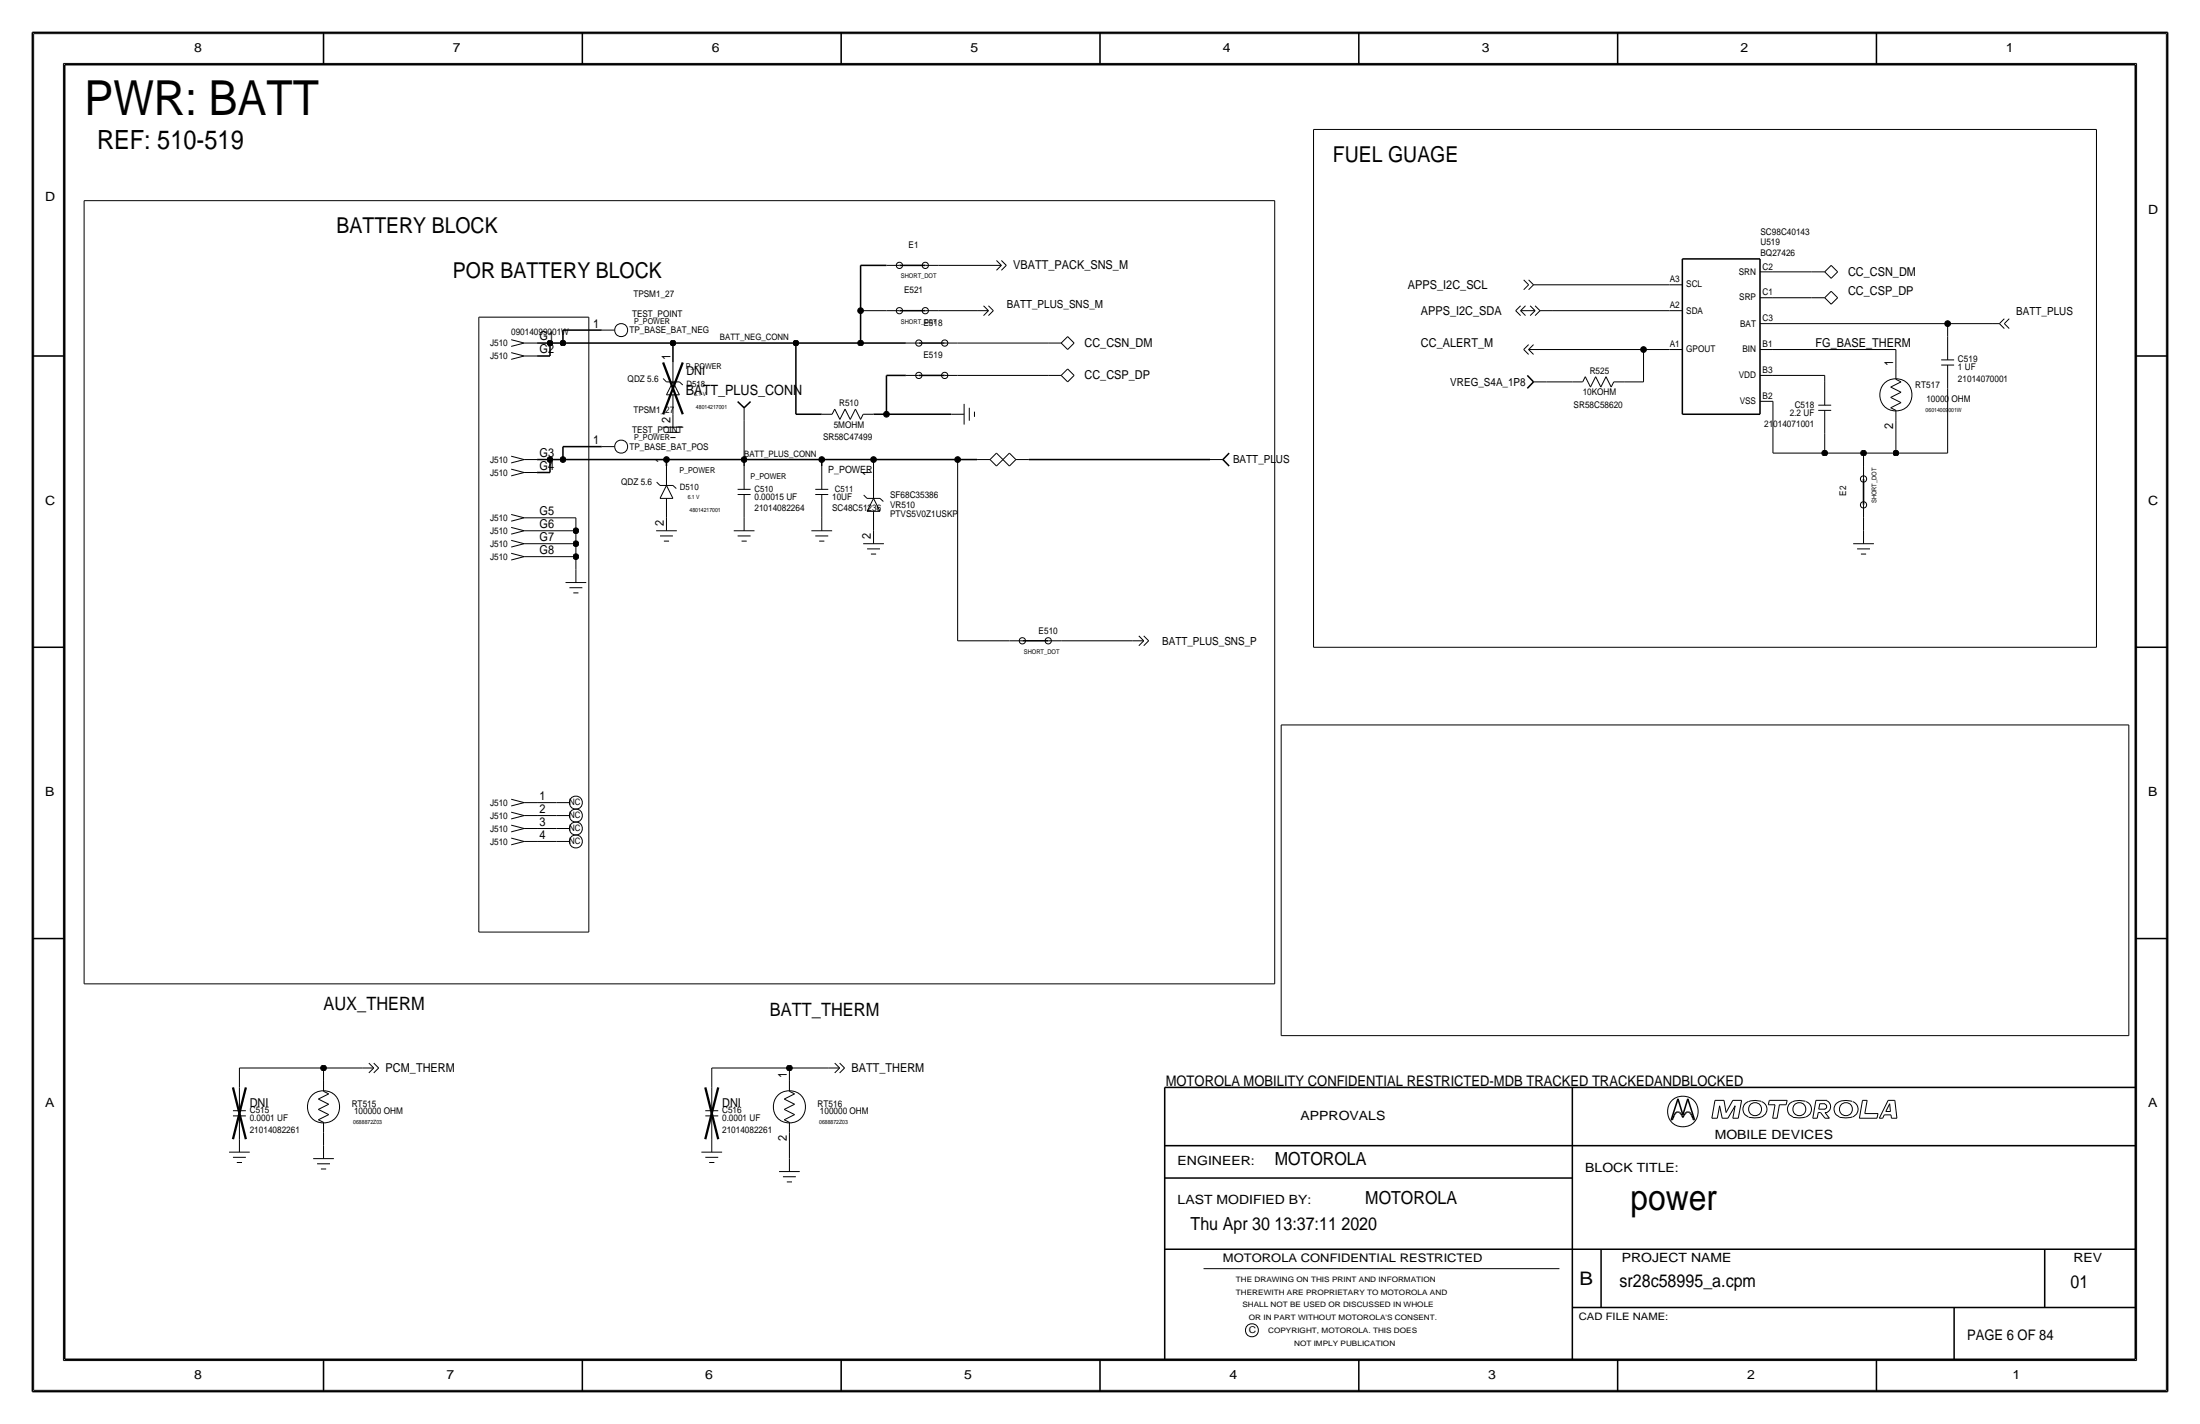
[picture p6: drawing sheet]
<svg xmlns="http://www.w3.org/2000/svg" width="432mm" height="279mm" viewBox="0 0 432 279" stroke-linecap="round" stroke-linejoin="round" font-family="sans-serif">
<g fill="none" stroke="#000" stroke-width=".2">
<path d="M6.6 6.6h418.6zM6.6 6.6v266.2zM12.4 12.4v254.6zM12.4 12.4h407zM419.4 12.4v254.6zM425.2 6.6v266.2zM16.5 39.4h233.7zM16.5 39.4v153.6zM250.2 39.4v153.6zM257.8 25.4v101.6zM257.8 25.4h153.7zM411.5 25.4v101.6z"/>
<path d="M174 52.1h2.5zM181.6 52.1h2.5zM184.1 52.1h10.2zM193 60l1 1zM194 60l1 1zM194.3 52.1h2.2zM195.6 51.1l.9 1zM195.6 53l.9-.9zM196.5 53l1-.9zM196.5 51.1l1 1zM299.1 54.9l.9 1zM300 55.9l-.9 .9z"/>
<path d="M300 54.9l1 1zM300.3 60l1 1zM301 55.9l-1 .9zM301 55.9h1.3zM301.3 60l1 1zM302.3 55.9h25.4zM327.7 55.9h2.5zM345.4 58.4h2.6zM345.4 53.3h2.6zM348 53.3h7.6zM348 58.4h7.6zM355.6 53.3h2.5z"/>
<path d="M355.6 58.4h2.5zM358.1 53.3l1.3 1.3zM358.1 58.4l1.3 1.3zM358.1 58.4l1.3-1.3zM359.4 52.1l1.3 1.2zM359.4 57.2l1.3 1.2zM359.4 52.1l-1.3 1.2zM360.7 53.3l-1.3 1.3zM360.7 58.4l-1.3 1.3zM94 62.2v120.7zM94 62.2h21.6zM100.3 68l2.6-.7z"/>
<path d="M100.3 66.6l2.6 .7zM100.3 70.5l2.6-.7zM100.3 69.2l2.6 .6zM102.9 67.3h2.5zM102.9 69.8h2.5zM115.6 62.2v120.7zM118.1 64.8h2.5zM130.1 74.3l.7 .6zM130.8 74.9h2.5zM130.8 77.5h2.5zM132.1 74.9l-1.3 2.6zM132.1 77.5v3.8z"/>
<path d="M132.1 71.1v3.8zM132.1 74.9l1.2 2.6zM133.3 74.9l.7 .6zM168.9 61h5.1zM174 61h2.5zM177.8 67.3h2.5zM177.8 73.7h2.5zM181.6 61h2.5zM184.1 61h7.7zM185.4 67.3h2.6zM185.4 73.7h2.6zM188 67.3h17.7z"/>
<path d="M188 73.7h17.7zM189.2 79.2v4.1zM191.8 61h2.2zM193 61.9l1-.9zM194 61.9l1-.9zM205.7 67.3h2.6zM205.7 73.7h2.6zM208.3 67.3l1.3 1.3zM208.3 67.3l1.3-1.3zM208.3 73.7l1.3 1.2zM208.3 73.7l1.3-1.3zM209.5 66l1.3 1.3z"/>
<path d="M209.5 72.4l1.3 1.3zM210.8 67.3l-1.3 1.3zM210.8 73.7l-1.3 1.2zM297.5 61l.9-1zM297.5 61l.9 .9zM298.4 61l1-1zM298.5 61l.9 .9zM298.5 61h2.8zM299.1 68.6l.9 .9zM299.1 68.6l.9-1zM300 68.6h2.3zM300 68.6l1-1z"/>
<path d="M300 68.6l1 .9zM300.3 61.9l1-.9zM301 74.9h2.5zM301.3 61.9l1-.9zM302.3 68.6h20.3zM302.3 61h2.5zM303.5 74.9h5.1zM304.8 61h22.9zM308.6 74.9h2zM311.1 73.9l-.5 1zM311.2 73.9l1 2zM313.2 73.9l-1 2z"/>
<path d="M313.2 73.9l1 2zM315.2 73.9l-1 2zM315.2 73.9l1 2zM316.7 74.9l-.5 1zM316.7 74.9h2.1zM318.8 74.9h3.8zM322.6 68.6v6.3zM322.6 68.6h5.1zM327.7 61h2.5zM327.7 68.6h2.5zM345.4 63.5h2.6zM345.4 68.6h2.6z"/>
<path d="M345.4 73.7h2.6zM345.4 78.7h2.6zM348 73.7h10.1zM348 68.6h24.1zM348 63.5h34.3zM348 78.7v10.2zM356.9 79.5h2.5zM358.1 73.7v1.2zM358.1 74.9v4.6zM371.1 75.9l2-1zM371.1 78l2-1zM371.1 75.9l2 1.1z"/>
<path d="M371.1 78l2 1zM372.1 68.6v3.8zM372.1 72.4v2zM372.1 74.4l1 .5zM381 70.6h2.5zM381 71.6h2.5zM382.3 63.5v2.5zM382.3 76.2v12.7zM382.3 71.6v4.6zM382.3 66v4.6zM382.3 63.5h8.9zM391.2 63.5h1.2z"/>
<path d="M392.4 63.5l1 1zM393.4 63.5l1 1zM393.4 62.5l-1 1zM394.4 62.5l-1 1zM100.3 93.4l2.6-.7zM100.3 92l2.6 .7zM100.3 90.8l2.6-.6zM100.3 89.5l2.6 .7zM102.9 92.7h2.5zM102.9 90.2h2.5zM118.1 87.6h2.5zM128.9 94.6l.6 .6z"/>
<path d="M129.5 97.8h2.6zM129.5 95.2h2.6zM130 83.8h4.1zM130.8 97.8v3.8zM130.8 91.4v3.9zM130.8 95.2l1.3 2.6zM130.8 84.8h2.5zM130.8 95.3l-1.3 2.5zM131.6 85.9h1zM132.1 81.3v2.5zM132.1 95.2l.6 .7zM144.8 97h2.5z"/>
<path d="M144.8 96h2.5zM146 82.5v7.7zM146 80v2.5zM146 97v4.6zM146 91.4v4.6zM160 96h2.6zM160 97h2.6zM161.3 81.3h2zM161.3 97v4.6zM161.3 91.4v4.6zM163.8 80.3l-.5 1zM163.8 80.3l1 2z"/>
<path d="M165.9 80.3l-1.1 2zM165.9 80.3l1 2zM167.9 80.3l-1 2zM167.9 80.3l1 2zM169.4 81.3l-.5 1zM169.4 81.3h2zM169.5 97.1l.7 .7zM170.2 97.8h2.5zM171.4 97.8l-1.2 2.5zM171.4 90.2v3.8zM171.4 94v3.8zM171.4 97.8l1.3 2.5z"/>
<path d="M172.7 97.8l.7 .6zM186.7 81.3h2.5zM188 90.2v35.5zM190.2 80v2.5zM191.3 80.8v1zM191.8 90.2h2.5zM194.3 90.2l1.3 1.2zM194.3 90.2l1.3-1.3zM195.6 88.9l1.3 1.3zM196.8 90.2l1.3 1.2zM196.8 90.2l1.3-1.3zM196.8 90.2l-1.2 1.2z"/>
<path d="M198.1 88.9l1.3 1.3zM199.4 90.2l-1.3 1.2zM199.4 90.2h2.5zM237.5 90.2h2.5zM348 88.9h10.1zM356.9 80.5h2.5zM358.1 88.9h7.7zM358.1 85.1v3.8zM358.1 80.5v4.6zM365.8 88.9h6.3zM365.8 88.9v2.5zM365.8 91.4v2.6z"/>
<path d="M365.8 99.1v2.5zM371.1 80l1 .5zM371.1 80l2-1zM372.1 88.9h10.2zM372.1 82.5v6.4zM372.1 80.5v2zM100.3 109.9l2.6-.7zM100.3 108.6l2.6 .6zM100.3 107.3l2.6-.6zM100.3 106l2.6 .7zM100.3 104.8l2.6-.7zM100.3 103.5l2.6 .6z"/>
<path d="M100.3 102.3l2.6-.7zM100.3 100.9l2.6 .7zM102.9 109.2h2.5zM102.9 106.7h2.5zM102.9 104.1h2.5zM102.9 101.6h2.5zM105.4 109.2h7.6zM105.4 106.7h7.6zM105.4 104.1h7.6zM105.4 101.6h7.6zM111 114.3h4.1zM111.8 115.3h2.5z"/>
<path d="M112.5 116.3h1zM113 106.7v2.5zM113 109.2v2.6zM113 104.1v2.6zM113 101.6v2.5zM113 111.8v2.5zM128.8 104.1h4zM129.5 105.2h2.6zM130.3 106.2h1zM130.8 101.6v2.5zM144 104.1h4.1zM144.8 105.2h2.5z"/>
<path d="M145.5 106.2h1.1zM146 101.6v2.5zM159.3 104.1h4zM160 105.2h2.6zM160.8 106.2h1zM161.3 101.6v2.5zM169.4 106.7h4.1zM170.2 107.7h2.5zM170.2 100.3h2.5zM170.9 108.7h1.1zM171.4 104.1v2.6zM171.4 100.3v3.8z"/>
<path d="M363.7 106.7h4.1zM364.5 107.7h2.5zM365.3 108.7h1zM365.8 101.6v2.5zM365.8 104.1v2.6zM188 125.7h10.1zM198.1 125.7h2.6zM205.7 125.7h2.6zM208.3 125.7h14zM222.2 125.7h2.3zM223.5 126.7l1-1zM223.5 124.8l1 .9z"/>
<path d="M224.5 126.7l1-1zM224.5 124.8l1 .9zM257.8 127h153.7zM100.3 158.1l2.6-.6zM100.3 156.8l2.6 .7zM100.3 159.4l2.6 .6zM102.9 157.5h2.5zM105.4 157.5h3.8zM109.2 157.5h2.6zM251.5 142.2v61zM251.5 142.2h166.3zM417.8 142.2v61z"/>
<path d="M100.3 160.7l2.6-.7zM100.3 163.2l2.6-.6zM100.3 161.9l2.6 .7zM100.3 165.8l2.6-.7zM100.3 164.4l2.6 .7zM102.9 160h2.5zM102.9 162.6h2.5zM102.9 165.1h2.5zM105.4 162.6h3.8zM105.4 165.1h3.8zM105.4 160h3.8zM109.2 165.1h2.6z"/>
<path d="M109.2 162.6h2.6zM109.2 160h2.6zM16.5 193h233.7zM94 182.9h21.6zM45.7 217.9h2.6zM45.7 218.9h2.6zM47 209.5h16.5zM47 209.6v3.8zM47 218.9v4.6zM47 213.4v4.5zM62.5 219.7l1 .5zM62.5 215.6l2-1z"/>
<path d="M62.5 217.7l2-1zM62.5 219.7l2-1zM62.5 215.6l2 1.1zM62.5 217.7l2 1zM63.5 209.5v2.6zM63.5 212.1v2zM63.5 214.1l1 .5zM63.5 209.5h7.6zM71.1 209.5h2.3zM72.4 210.5l1-1zM72.4 208.6l1 .9zM73.4 208.6l.9 .9z"/>
<path d="M73.4 210.5l.9-1zM138.4 218.9h2.6zM138.4 217.9h2.6zM139.7 209.5h15.2zM139.7 209.6v3.8zM139.7 218.9v4.6zM139.7 213.4v4.5zM153.9 215.6l2.1 1.1zM153.9 217.7l2.1 1zM153.9 219.7l1 .5zM153.9 215.6l2.1-1zM153.9 217.7l2.1-1z"/>
<path d="M153.9 219.7l2.1-1zM154.9 209.5h7.7zM154.9 209.5v2.6zM154.9 212.1v2zM154.9 214.1l1.1 .5zM162.6 209.5h2.2zM163.8 208.6l1 .9zM163.8 210.5l1-1zM164.8 210.5l1-1zM164.8 208.6l1 .9zM251.5 203.2h166.3zM336 219.4h1.1z"/>
<path d="M336.6 215.9h1.8zM336.6 215.9l-.6 3.5zM337.5 217l-.4 2.4zM337.5 217l.5 2.4zM338 219.4h1.1zM338.4 215.9l.4 2.4zM340.1 219.4h1.1zM340.1 215.9h1.7zM340.1 215.9l-1.3 2.4zM340.6 217l-1.5 2.4zM340.6 217l-.5 2.4zM341.8 215.9l-.6 3.5z"/>
<path d="M343.1 216.2a1.6 1.6 0 0 0-1 1.5 1.6 1.6 0 0 0 1.1 1.5M345.7 216.1h-.2a4 4 0 0 0-2.3 .1M345.7 216.2a1.59 1.59 0 0 1 1.1 1.5 1.59 1.59 0 0 1-1.1 1.5l-1.4 .1-1.1-.1M347.1 216.8h1.3zM347.3 215.9l-.2 .9zM347.3 215.9h3.5zM347.9 219.4h.9zM348.4 216.8l-.5 2.6zM349.2 216.8l-.4 2.6zM349.2 216.8h1.4zM350.8 215.9l-.2 .9zM354.4 216.1a3.1 3.1 0 0 0-3.3 .7 1.62 1.62 0 0 0 .8 2.4"/>
<path d="M354.4 219.2l-1.4 .1-1.1-.1M354.5 216.2a1.59 1.59 0 0 1 1 1.5 1.59 1.59 0 0 1-1 1.5M355.8 219.4h.9zM356.4 215.9l-.6 3.5zM356.4 215.9h2.2zM356.9 218.3l-.2 1.1zM356.9 218.3h.4zM357 217.6h1.2zM357.2 216.6l-.2 1zM357.2 216.6h1zM357.3 218.3l.9 1.1zM358.1 216.7a.5 .5 0 0 1 .4 .4 .5 .5 0 0 1-.4 .5"/>
<path d="M358.2 219.4h.9zM358.2 218.3l.9 1.1zM358.2 218.3h.4zM358.5 216a1.24 1.24 0 0 1 .8 1.1 1.24 1.24 0 0 1-.8 1.2M363.5 216.1a3.1 3.1 0 0 0-3.3 .7 1.62 1.62 0 0 0 .8 2.4M363.6 219.2l-1.4 .1-1.2-.1M363.6 216.2a1.59 1.59 0 0 1 1.1 1.5 1.59 1.59 0 0 1-1.1 1.5M364.9 219.4h3.5zM365.6 215.9l-.7 3.5zM365.6 215.9h.9zM366 218.5h2.6zM366.5 215.9l-.5 2.6z"/>
<path d="M368.6 218.5l-.2 .9zM368.9 219.4h.6zM369.8 218.7h1.3zM369.8 218.7l-.3 .7zM370.1 218.1h.9zM370.6 215.9l-1.7 3.5zM370.6 215.9h1.3zM370.9 216.6l-.8 1.5zM370.9 216.6l.1 1.5zM371.1 218.7l.1 .7zM371.2 219.4h1.1zM371.9 215.9l.4 3.5z"/>
<path d="M45 226.1h4zM45.7 227.1h2.6zM46.5 228.1h1zM47 223.5v2.6zM61.5 227.3h4zM62.2 228.3h2.6zM63 229.4h1zM63.5 222.2v2.6zM63.5 224.8v2.5zM63.5 220.2v2.1zM137.7 226.1h4zM138.4 227.1h2.6z"/>
<path d="M139.2 228.1h1zM139.7 223.5v2.6zM152.9 229.9h4.1zM153.7 230.9h2.5zM154.4 231.9h1zM154.9 222.2v5.1zM154.9 227.3v2.6zM154.9 220.2v2.1zM236.2 248.9h69.9zM6.6 272.8h418.6zM12.4 267h407z"/>
<circle cx="176.5" cy="52.1" r=".61"/>
<circle cx="181.6" cy="52.1" r=".61"/>
<circle cx="121.9" cy="64.8" r="1.28"/>
<circle cx="176.5" cy="61" r=".61"/>
<circle cx="180.3" cy="67.3" r=".61"/>
<circle cx="180.3" cy="73.7" r=".61"/>
<circle cx="181.6" cy="61" r=".61"/>
<circle cx="185.4" cy="73.7" r=".61"/>
<circle cx="185.4" cy="67.3" r=".61"/>
<circle cx="372.1" cy="77.5" r="3.2"/>
<circle cx="121.9" cy="87.6" r="1.28"/>
<circle cx="365.8" cy="94" r=".61"/>
<circle cx="365.8" cy="99.1" r=".61"/>
<circle cx="200.7" cy="125.7" r=".61"/>
<circle cx="205.7" cy="125.7" r=".61"/>
<circle cx="113" cy="157.5" r="1.28"/>
<circle cx="113" cy="162.6" r="1.28"/>
<circle cx="113" cy="165.1" r="1.28"/>
<circle cx="113" cy="160" r="1.28"/>
<circle cx="63.5" cy="217.2" r="3.2"/>
<circle cx="154.9" cy="217.2" r="3.2"/>
<circle cx="330.3" cy="218.1" r="3"/>
<circle cx="344.5" cy="217.6" r="1.28"/>
<circle cx="353.2" cy="217.6" r="1.28"/>
<circle cx="362.3" cy="217.6" r="1.28"/>
<circle cx="245.7" cy="261" r="1.28"/>
</g>
<g fill="none" stroke="#000" stroke-width=".3">
<path d="M6.3 6.4v266.7zM6.4 6.4h419zM12.7 12.7h406.4zM12.7 12.7v254zM63.5 6.4v6.3zM114.3 6.4v6.3zM165.1 6.4v6.3zM215.9 6.3v6.4zM266.7 6.4v6.3zM317.5 6.4v6.3zM368.3 6.4v6.3zM419.1 12.7v254z"/>
<path d="M425.4 6.4v266.7zM168.9 52.1v8.9zM168.9 52.1h5.1zM176.5 52.1h5.1zM330.2 50.8v30.5zM330.2 50.8h15.2zM345.4 50.8v30.5zM6.3 69.8h6.4zM105.4 69.8h2.5zM105.4 67.3h2.5zM107.9 67.3v2.5zM108 67.3h2.5z"/>
<path d="M110.5 64.8h7.6zM110.5 64.8v2.5zM110.5 67.3h21.6zM132.1 67.3h24.1zM132.1 67.3v3.8zM144.8 78.8l1.2 1.2zM156.2 67.3v14zM156.2 67.3h12.7zM168.9 67.3h8.9zM168.9 61v6.3zM174 73.7v7.6zM174 73.7h3.8z"/>
<path d="M176.5 61h5.1zM180.3 67.3h5.1zM180.3 73.7h5.1zM299.8 73.7l1.2 1.2zM301 74.9l-1.2 1.3zM419.1 69.8h6.3zM105.4 92.7h2.5zM105.4 90.2h2.5zM107.9 90.2h2.6zM107.9 90.2v2.5zM110.5 90.2h20.3zM110.5 87.6v2.6z"/>
<path d="M110.5 87.6h7.6zM130.8 90.2h15.2zM130.8 90.2v1.2zM146 90.2v1.2zM146.1 80l1.2-1.2zM146.1 90.2h15.2zM156.2 81.3h5.1zM161.3 90.2h10.2zM161.3 90.2v1.2zM171.4 90.2h16.6zM171.4 81.3h2.6zM174 81.3h12.7z"/>
<path d="M188 90.2h3.8zM201.9 90.2h35.6zM240 90.2l1.2 1.2zM241.2 88.9l-1.2 1.3zM330.2 81.3h15.2zM365.8 94v5.1zM6.3 127h6.4zM200.7 125.7h5zM419.1 127h6.3zM6.3 184.1h6.4zM419.1 184.1h6.3zM228.6 213.4v53.3z"/>
<path d="M228.6 213.4h190.5zM308.6 213.4v53.3zM328 219.7h.2zM328.4 219.4l-.2 .3zM328.6 218.8l-.2 .6zM328.8 218.5l-.2 .3zM329 218.3l.2-.1zM329 218.3l-.2 .2zM329.2 218.2h.2zM329.3 215.6l-1.3 4.1zM329.3 215.6l1 3.1zM329.4 218.2l.2 .1z"/>
<path d="M329.6 218.3l.3 .2zM329.9 218.5l.2 .3zM330.1 218.8l.2 .5zM330.5 218.8l-.2 .5zM330.8 218.5l-.3 .3zM331 218.3l-.2 .2zM331 218.3l.2-.1zM331.2 218.2h.2zM331.3 215.6l1.3 4.1zM331.3 215.6l-1 3.1zM331.4 218.2l.2 .1zM331.6 218.3l.2 .2z"/>
<path d="M331.8 218.5l.2 .3zM332 218.8l.3 .6zM332.3 219.4l.1 .3zM332.4 219.7h.2zM228.6 231.1h80zM228.6 224.8h190.5zM228.6 245.1h190.5zM308.6 256.5h110.5zM314.2 245.1v11.4zM383.5 256.5v10.2zM401.3 245.1v11.4zM6.4 273h419z"/>
<path d="M12.7 266.7h406.4zM63.5 266.7v6.4zM114.3 266.7v6.4zM165.1 266.7v6.4zM215.9 266.7v6.3zM266.7 266.7v6.4zM317.5 266.7v6.4zM368.3 266.7v6.4z"/>
</g>
<g fill="#000" stroke="#000" stroke-width=".2">
<circle cx="107.9" cy="67.3" r=".56"/>
<circle cx="110.5" cy="67.3" r=".56"/>
<circle cx="132.1" cy="67.3" r=".56"/>
<circle cx="156.2" cy="67.3" r=".56"/>
<circle cx="168.9" cy="67.3" r=".56"/>
<circle cx="168.9" cy="61" r=".56"/>
<circle cx="322.6" cy="68.6" r=".56"/>
<circle cx="382.3" cy="63.5" r=".56"/>
<circle cx="107.9" cy="90.2" r=".56"/>
<circle cx="110.5" cy="90.2" r=".56"/>
<circle cx="130.8" cy="90.2" r=".56"/>
<circle cx="146" cy="90.2" r=".56"/>
<circle cx="161.3" cy="90.2" r=".56"/>
<circle cx="171.4" cy="90.2" r=".56"/>
<circle cx="174" cy="81.3" r=".56"/>
<circle cx="188" cy="90.2" r=".56"/>
<circle cx="358.1" cy="88.9" r=".56"/>
<circle cx="365.8" cy="88.9" r=".56"/>
<circle cx="372.1" cy="88.9" r=".56"/>
<circle cx="113" cy="106.7" r=".56"/>
<circle cx="113" cy="109.2" r=".56"/>
<circle cx="113" cy="104.1" r=".56"/>
<circle cx="63.5" cy="209.5" r=".56"/>
<circle cx="154.9" cy="209.5" r=".56"/>
</g>
<path d="M130.1 71.1l3.9 10.2zM134 71.1l-3.9 10.2zM45.7 213.4l2.6 10.1zM48.3 213.4l-2.6 10.1zM138.4 213.4l2.6 10.1zM141 213.4l-2.6 10.1z" fill="none" stroke="#000" stroke-width=".45"/>
<text font-size="9.5" x="16.6" y="22.6">PWR: BATT</text>
<text font-size="7" x="320" y="237.5">power</text>
<text font-size="5.2" x="19" y="29.3">REF: 510-519</text>
<g font-size="4.3">
<text x="261.6" y="31.8">FUEL GUAGE</text>
<text x="66" y="45.7">BATTERY BLOCK</text>
<text x="88.9" y="54.6">POR BATTERY BLOCK</text>
</g>
<text font-size="3.7" x="310" y="252.1">B</text>
<g font-size="3.6">
<text x="63.5" y="198.1">AUX_THERM</text>
<text x="151.1" y="199.4">BATT_THERM</text>
</g>
<g font-size="3.5">
<text x="250.2" y="228.6">MOTOROLA</text>
<text x="268" y="236.2">MOTOROLA</text>
<text x="233.7" y="241.3">Thu Apr 30 13:37:11 2020</text>
<text x="317.9" y="252.6">sr28c58995_a.cpm</text>
<text x="406.4" y="252.7">01</text>
</g>
<g font-size="2.9">
<text x="228.8" y="213.1">MOTOROLA MOBILITY CONFIDENTIAL RESTRICTED-MDB TRACKED TRACKEDANDBLOCKED</text>
<text x="386.1" y="262.9">PAGE 6 OF 84</text>
</g>
<text font-size="2.8" x="134.6" y="77.5">BATT_PLUS_CONN</text>
<g font-size="2.5">
<text x="38.1" y="10.2">8</text>
<text x="88.9" y="10.2">7</text>
<text x="139.7" y="10.2">6</text>
<text x="190.5" y="10.2">5</text>
<text x="240" y="10.2">4</text>
<text x="290.8" y="10.2">3</text>
<text x="341.6" y="10.2">2</text>
<text x="393.7" y="10.2">1</text>
<text x="8.9" y="39.4">D</text>
<text x="421.6" y="41.9">D</text>
<text x="8.9" y="99.1">C</text>
<text x="421.6" y="99.1">C</text>
<text x="8.9" y="156.2">B</text>
<text x="421.6" y="156.2">B</text>
<text x="8.9" y="217.2">A</text>
<text x="255.3" y="219.7">APPROVALS</text>
<text x="421.6" y="217.2">A</text>
<text x="336.5" y="223.5">MOBILE DEVICES</text>
<text x="231.1" y="228.6">ENGINEER:</text>
<text x="311.1" y="229.9">BLOCK TITLE:</text>
<text x="231.1" y="236.2">LAST MODIFIED BY:</text>
<text x="318.3" y="247.5">PROJECT NAME</text>
<text x="407" y="247.6">REV</text>
<text x="38.1" y="270.5">8</text>
<text x="87.6" y="270.5">7</text>
<text x="138.4" y="270.5">6</text>
<text x="189.2" y="270.5">5</text>
<text x="241.3" y="270.5">4</text>
<text x="292.1" y="270.5">3</text>
<text x="342.9" y="270.5">2</text>
<text x="395" y="270.5">1</text>
</g>
<g font-size="2.4">
<text x="198.9" y="52.8">VBATT_PACK_SNS_M</text>
<text x="276.4" y="56.6">APPS_I2C_SCL</text>
<text x="362.7" y="57.9">CC_CSP_DP</text>
<text x="362.7" y="54.1">CC_CSN_DM</text>
<text x="116.4" y="64.3">1</text>
<text x="278.9" y="61.7">APPS_I2C_SDA</text>
<text x="105.9" y="66.8">G1</text>
<text x="105.9" y="69.3">G2</text>
<text x="131.6" y="70.6" transform="rotate(-90 131.6 70.6)">1</text>
<text x="212.9" y="68.1">CC_CSN_DM</text>
<text x="278.9" y="68.1">CC_ALERT_M</text>
<text x="356.4" y="68.1">FG_BASE_THERM</text>
<text x="371.6" y="71.9" transform="rotate(-90 371.6 71.9)">1</text>
<text x="134.7" y="73.7">DNI</text>
<text x="212.9" y="74.4">CC_CSP_DP</text>
<text x="131.6" y="83" transform="rotate(-90 131.6 83)">2</text>
<text x="105.9" y="89.7">G3</text>
<text x="116.4" y="87.1">1</text>
<text x="371.6" y="84.3" transform="rotate(-90 371.6 84.3)">2</text>
<text x="105.9" y="92.2">G4</text>
<text x="130.3" y="90.9" transform="rotate(-90 130.3 90.9)">1</text>
<text x="170.9" y="93.5" transform="rotate(-90 170.9 93.5)">1</text>
<text x="105.9" y="101.1">G5</text>
<text x="105.9" y="106.2">G7</text>
<text x="105.9" y="103.6">G6</text>
<text x="130.3" y="103.3" transform="rotate(-90 130.3 103.3)">2</text>
<text x="170.9" y="105.8" transform="rotate(-90 170.9 105.8)">2</text>
<text x="105.9" y="108.7">G8</text>
<text x="105.9" y="157">1</text>
<text x="105.9" y="159.5">2</text>
<text x="105.9" y="162.1">3</text>
<text x="105.9" y="164.6">4</text>
<text x="75.7" y="210.3">PCM_THERM</text>
<text x="154.4" y="211.6" transform="rotate(-90 154.4 211.6)">1</text>
<text x="167.1" y="210.3">BATT_THERM</text>
<text x="49" y="217.2">DNI</text>
<text x="141.7" y="217.2">DNI</text>
<text x="154.4" y="224" transform="rotate(-90 154.4 224)">2</text>
</g>
<text font-size="2.3" x="240" y="247.6">MOTOROLA CONFIDENTIAL RESTRICTED</text>
<g font-size="2.2">
<text x="197.6" y="60.5">BATT_PLUS_SNS_M</text>
<text x="395.7" y="61.7">BATT_PLUS</text>
<text x="284.7" y="75.7">VREG_S4A_1P8</text>
<text x="242" y="90.9">BATT_PLUS</text>
<text x="228.1" y="126.5">BATT_PLUS_SNS_P</text>
</g>
<g font-size="2">
<text x="162.6" y="92.7">P_POWER</text>
<text x="309.9" y="259.1">CAD FILE NAME:</text>
</g>
<g font-size="1.8">
<text x="345.5" y="46.1">SC98C40143</text>
<text x="178.3" y="48.7">E1</text>
<text x="345.5" y="48.1">U519</text>
<text x="345.5" y="50.2">BQ27426</text>
<text x="345.9" y="52.9">C2</text>
<text x="124.3" y="58.3">TPSM1_27</text>
<text x="177.4" y="57.6">E521</text>
<text x="327.7" y="55.4">A3</text>
<text x="331" y="56.4">SCL</text>
<text x="341.3" y="54">SRN</text>
<text x="341.4" y="58.9">SRP</text>
<text x="345.9" y="57.9">C1</text>
<text x="100.3" y="65.8">09014099001W</text>
<text x="123.5" y="65.4">TP_BASE_BAT_NEG</text>
<text x="124.1" y="62.1">TEST_POINT</text>
<text x="181.3" y="63.9">E518</text>
<text x="327.7" y="60.5">A2</text>
<text x="331" y="61.6">SDA</text>
<text x="341.5" y="64.1">BAT</text>
<text x="345.9" y="63">C3</text>
<text x="96.2" y="67.9">J510</text>
<text x="96.2" y="70.5">J510</text>
<text x="181.3" y="70.3">E519</text>
<text x="327.7" y="68.1">A1</text>
<text x="331" y="69.1">GPOUT</text>
<text x="342" y="69.1">BIN</text>
<text x="345.9" y="68">B1</text>
<text x="384.3" y="71.1">C519</text>
<text x="123.2" y="74.9">QDZ 5.6</text>
<text x="310.6" y="77.6">10KOHM</text>
<text x="312" y="73.3">R525</text>
<text x="341.3" y="74.2">VDD</text>
<text x="345.9" y="73.2">B3</text>
<text x="375.9" y="76.2">RT517</text>
<text x="384.3" y="74.9">21014070001</text>
<text x="384.3" y="72.6">1 UF</text>
<text x="124.3" y="81.1">TPSM1_27</text>
<text x="163.6" y="83.9">5MOHM</text>
<text x="164.7" y="79.7">R510</text>
<text x="308.9" y="80">SR58C58620</text>
<text x="341.5" y="79.2">VSS</text>
<text x="345.9" y="78.2">B2</text>
<text x="346.3" y="83.8">21014071001</text>
<text x="351.3" y="81.5">2.2 UF</text>
<text x="352.3" y="80">C518</text>
<text x="378.1" y="78.9">10000 OHM</text>
<text x="123.5" y="88.2">TP_BASE_BAT_POS</text>
<text x="124.1" y="85">TEST_POINT</text>
<text x="161.5" y="86.4">SR58C47499</text>
<text x="96.2" y="93.3">J510</text>
<text x="96.2" y="90.8">J510</text>
<text x="121.9" y="95.2">QDZ 5.6</text>
<text x="148.1" y="100.3">21014082264</text>
<text x="148.1" y="98">0.00015 UF</text>
<text x="163.3" y="98">10UF</text>
<text x="163.3" y="100.3">SC48C51236</text>
<text x="174.7" y="99.7">VR510</text>
<text x="174.7" y="97.6">SF68C35386</text>
<text x="174.7" y="101.4">PTVS5V0Z1USKP</text>
<text x="362.4" y="97.3" transform="rotate(-90 362.4 97.3)">E2</text>
<text x="96.2" y="107.3">J510</text>
<text x="96.2" y="104.7">J510</text>
<text x="96.2" y="102.2">J510</text>
<text x="96.2" y="109.8">J510</text>
<text x="203.9" y="124.5">E510</text>
<text x="96.2" y="158.1">J510</text>
<text x="96.2" y="160.6">J510</text>
<text x="96.2" y="163.2">J510</text>
<text x="96.2" y="165.7">J510</text>
<text x="49" y="218.4">C515</text>
<text x="49" y="220">0.0001 UF</text>
<text x="69" y="217.1">RT515</text>
<text x="69.5" y="218.6">100000 OHM</text>
<text x="141.7" y="218.4">C516</text>
<text x="141.7" y="220">0.0001 UF</text>
<text x="160.5" y="217.1">RT516</text>
<text x="160.9" y="218.6">100000 OHM</text>
<text x="49" y="222.2">21014082261</text>
<text x="141.7" y="222.2">21014082261</text>
<text x="245.1" y="261.6">C</text>
</g>
<g font-size="1.7">
<text x="141.3" y="66.8">BATT_NEG_CONN</text>
<text x="134.7" y="75.9">D518</text>
<text x="146" y="89.7">BATT_PLUS_CONN</text>
<text x="133.5" y="96.2">D510</text>
<text x="148.1" y="96.5">C510</text>
<text x="163.8" y="96.5">C511</text>
<text x="111.7" y="160.4">NC</text>
<text x="111.7" y="157.9">NC</text>
<text x="111.7" y="165.5">NC</text>
<text x="111.7" y="163">NC</text>
</g>
<g font-size="1.6">
<text x="124.5" y="63.5">P_POWER</text>
<text x="134.6" y="72.4">P_POWER</text>
<text x="124.5" y="86.4">P_POWER</text>
<text x="133.3" y="92.7">P_POWER</text>
<text x="147.3" y="94">P_POWER</text>
</g>
<g font-size="1.5">
<text x="242.6" y="251.5">THE DRAWING ON THIS PRINT AND INFORMATION</text>
<text x="242.6" y="254">THEREWITH ARE PROPRIETARY TO MOTOROLA AND</text>
<text x="243.8" y="256.5">SHALL NOT BE USED OR DISCUSSED IN WHOLE</text>
<text x="245.1" y="259.1">OR IN PART WITHOUT MOTOROLA'S CONSENT.</text>
<text x="248.9" y="261.6">COPYRIGHT, MOTOROLA. THIS DOES</text>
<text x="254" y="264.2">NOT IMPLY PUBLICATION</text>
</g>
<g font-size="1.3">
<text x="176.8" y="54.6">SHORT_DOT</text>
<text x="176.8" y="63.5">SHORT_DOT</text>
<text x="368.3" y="98.8" transform="rotate(-90 368.3 98.8)">SHORT_DOT</text>
<text x="201" y="128.3">SHORT_DOT</text>
</g>
<g font-size="1.1">
<text x="136.2" y="77.7">6.1 V</text>
<text x="136.6" y="80.2">48014217001</text>
<text x="378" y="80.9">06014009001W</text>
<text x="135" y="98">6.1 V</text>
<text x="135.3" y="100.5">48014217001</text>
<text x="69.3" y="220.6">0688872Z03</text>
<text x="160.8" y="220.6">0688872Z03</text>
</g>
</svg>
